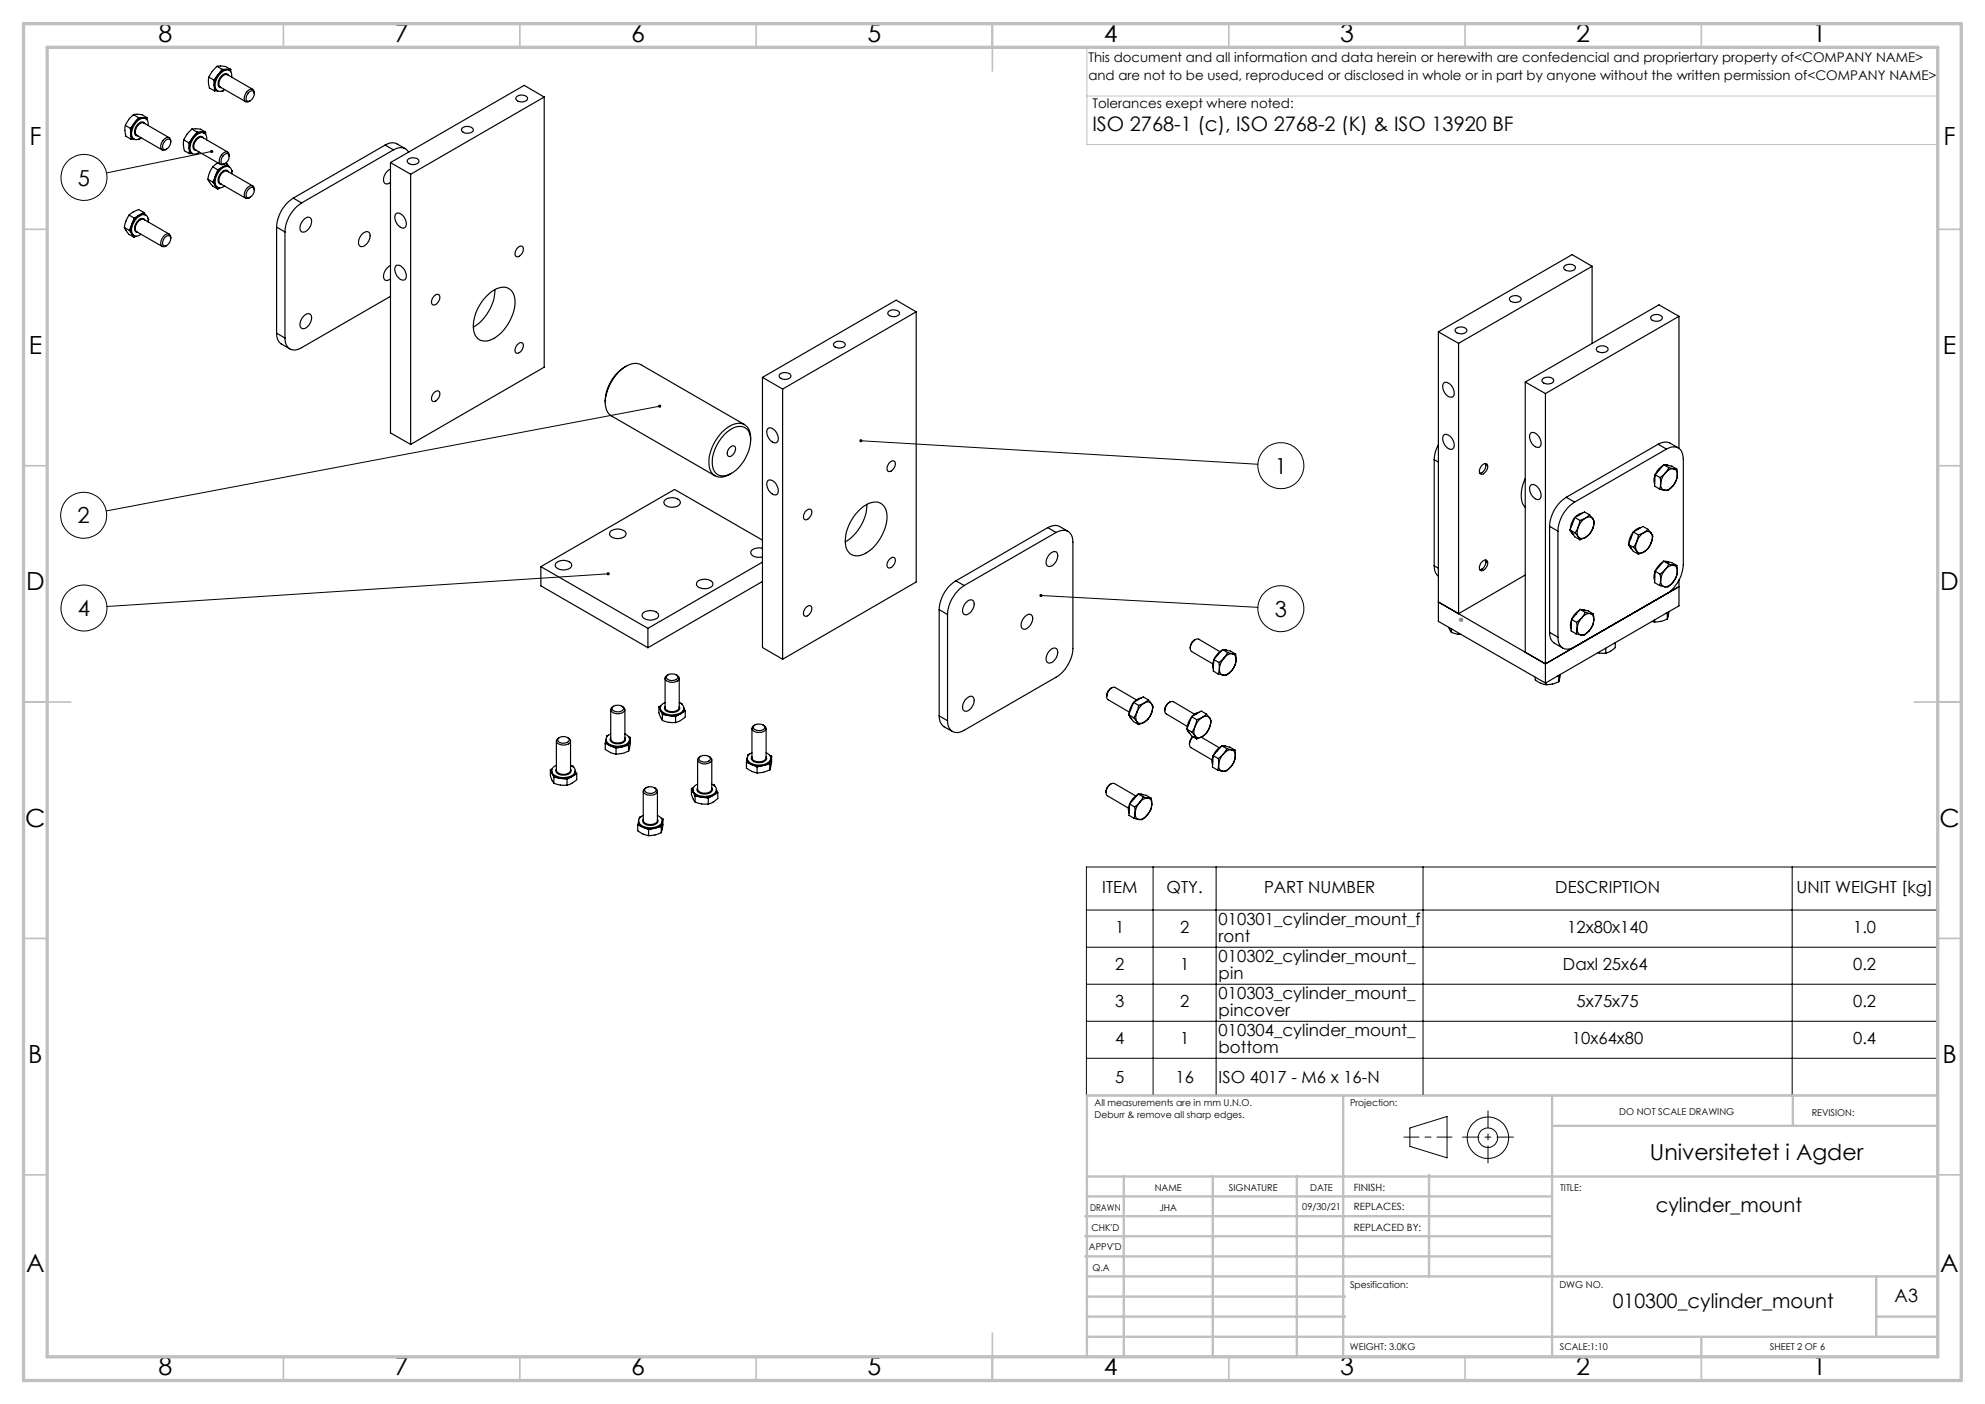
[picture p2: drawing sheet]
<svg xmlns="http://www.w3.org/2000/svg" width="420mm" height="297mm" viewBox="0 0 420 297" stroke-linecap="round" stroke-linejoin="round" font-family="sans-serif">
<g fill="none" stroke="#000" stroke-width=".21">
<path d="M44.8 32l-22.3 4.6M139.6 85.9l-117.1 22.2M182.1 93.2l84.1 5M128.7 121.4l-106.1 6.9M220.2 126l46 2.5M229.9 183.4h180v48.3h-180zM229.9 192.5h180M244 183.4v48.3M257.3 183.4v48.3M301.1 183.4v48.3M379.2 183.4v48.3M229.9 200.4h180"/>
<path d="M229.9 208.2h180M229.9 216h180M229.9 223.9h180M298.3 238.6l7.9-2.4v8.7l-7.9-2.4z"/>
<circle cx="17.8" cy="37.5" r="4.9"/>
<circle cx="271" cy="98.5" r="4.9"/>
<circle cx="17.7" cy="109" r="4.9"/>
<circle cx="17.8" cy="128.6" r="4.9"/>
<circle cx="271" cy="128.8" r="4.9"/>
<circle cx="314.8" cy="240.7" r="2.07"/>
<circle cx="314.8" cy="240.7" r="4.4"/>
</g>
<path d="M308.6 131.1h1M308.8 130.8l.7 .7M309.1 130.6v1M309.5 130.8l-.7 .7" fill="none" stroke="#808080" stroke-width=".21"/>
<path d="M297.1 240.5h10.1" fill="none" stroke="#000" stroke-width=".21" stroke-dasharray="15.2 1.3 1.3 1.3" stroke-dashoffset="12.1"/>
<path d="M314.8 235v11" fill="none" stroke="#000" stroke-width=".21" stroke-dasharray="15.2 1.3 1.3 1.3" stroke-dashoffset="11.6"/>
<path d="M309.5 240.5h10.7" fill="none" stroke="#000" stroke-width=".21" stroke-dasharray="15.2 1.3 1.3 1.3" stroke-dashoffset="11.8"/>
<path d="M230 10v20.6h180M230.5 10h179.5v33M230 20.3h180" fill="none" stroke="#c0c0c0" stroke-width=".21"/>
<g fill="none" stroke="#c0c0c0" stroke-width=".35">
<path d="M60 5v5M110 5v5M160 5v5M210 5v10M260 5v5M310 5v5M360 5v5M5 48.5h5M410 48.5h5M5 98.5h5M410 98.5h5M5 148.5h10"/>
<path d="M405 148.5h10M5 198.5h5M410 198.5h5M5 248.5h5M410 248.5h5M60 287v5M110 287v5M160 287v5M210 282v10M260 287v5M310 287v5M360 287v5"/>
</g>
<g fill="none" stroke="#c0c0c0" stroke-width=".5">
<path d="M284.2 231.8v55.2M328.4 231.8v55.2M328.8 238.2h81.2M379.3 231.8v6.4M410 231.8h-180v55.2M229.6 257.3h98.8M230 248.9h179.6M230 253.1h98.4M237.8 248.8v38.2M256.6 248.9v38.2M274.4 248.8v38.2M302.4 248.5v21.5"/>
<path d="M229.6 265.8h98.8M229.6 261.5h98.8M230 278.5h54.6M230 274.3h54.6M230 270h180M397 278.5h13M397 270v12.8M230 282.8h180M360 282.8v4.2"/>
</g>
<path d="M5 5h410v287h-410zM10 10h400v277h-400z" fill="none" stroke="#c0c0c0" stroke-width=".7"/>
<path d="M139.3 85.7a.35 .35 0 0 0 .2 .5 .35 .35 0 0 0 .4-.3h-.3h.3l-.3-.3zM181.9 93l-.1 .2h.3h-.3a.33 .33 0 0 0 .4 .4 .33 .33 0 0 0 .3-.5 .33 .33 0 0 0-.6-.1zM220 125.8l-.1 .1 .3 .1-.3-.1a.34 .34 0 0 0 .5 .4 .34 .34 0 0 0 .1-.6 .34 .34 0 0 0-.5 .1zM128.4 121.1a.34 .34 0 0 0 .2 .6 .34 .34 0 0 0 .4-.3h-.3l.3-.1a.33 .33 0 0 0-.2-.3 .33 .33 0 0 0-.4 .1zM44.5 31.8a.35 .35 0 0 0 .2 .6 .35 .35 0 0 0 .4-.4h-.3h.3a.34 .34 0 0 0-.2-.3 .34 .34 0 0 0-.4 .1z" fill="#000"/>
<g fill="none" stroke="#000" stroke-width=".25">
<path d="M44.2 16.3l-.1 1.1 .2 1.2 1.1 .6M44.2 16.3l1.1 .6M45.3 16.9v1.2M45.3 18.1l.3 .8 .4 .3h-.6M45.3 18.1l.1 1.1M45.9 14a6.2 6.2 0 0 0-1.7 2.3M45.9 14h.8a3.5 3.5 0 0 1 2.1 .7M45.9 14l1.1 .7M46.1 15.8a3.4 3.4 0 0 0-.8 2.3M46.1 15.8l-.8 1.1M47 14.7l-.9 1.1M47 14.7h1.8"/>
<path d="M47.3 19l-.1 .3h-.2M48.3 15.9a.74 .74 0 0 0-1.2 0 2 2 0 0 0-.7 2.5l.4 .2M48.5 14.9a1.77 1.77 0 0 0-2.4 .9M48.8 14.7v.5M49 16.3a1.14 1.14 0 0 0-.4-1.4 1.14 1.14 0 0 0-1.4 .2 3.3 3.3 0 0 0-1.4 3.9 1.23 1.23 0 0 0 1.7-.1M52.7 19.5a.66 .66 0 0 1 .9-.2 .66 .66 0 0 1 .1 1l-.5 .8a.65 .65 0 0 1-.9 .3 .65 .65 0 0 1-.2-1zM53.5 18.9l-5.4-3.1a1.75 1.75 0 0 0-1.5 2.6l5.4 3.1M53.8 19.8a.75 .75 0 0 0-.4-.9 .75 .75 0 0 0-1 .3 1.57 1.57 0 0 0-.4 2.4h.5l.4-.3M26.5 26.5l-.1 1.1 .2 1.2 1.1 .7M26.5 26.5l1.1 .7M27.6 27.2l.1 1.1M27.7 28.3l.2 .8 .5 .3"/>
<path d="M27.7 28.3v1.2M27.7 29.5h.7M28.2 24.3a5.7 5.7 0 0 0-1.7 2.2M28.2 24.3l.8-.1a3.3 3.3 0 0 1 2.1 .7M28.2 24.3l1.1 .6M28.5 26a3.6 3.6 0 0 0-.8 2.3M28.5 26l-.9 1.2M29.3 24.9l-.8 1.1M29.3 24.9h.9M29.7 29.2l-.2 .3h-.2M30.2 24.9a2.51 2.51 0 0 0-1.7 1.1M30.2 24.9l.6 .2"/>
<path d="M30.2 24.9h.9M30.7 26.1l-.1-.1a.93 .93 0 0 0-1.5 .3l-.5 .8-.1 .7a.7 .7 0 0 0 .7 .9M31.1 24.9l.1 .5M31.4 26.6a1.17 1.17 0 0 0-.5-1.4 1.17 1.17 0 0 0-1.4 .1 3.7 3.7 0 0 0-1.6 3.6 1.08 1.08 0 0 0 .9 .7 1.08 1.08 0 0 0 1-.5M35 29.7a.65 .65 0 0 1 .9-.2 .65 .65 0 0 1 .2 1l-.6 .9a.64 .64 0 0 1-.9 .1 .64 .64 0 0 1-.1-.9zM35.8 29.1l-5.4-3.1a1.71 1.71 0 0 0-1.5 2.6l5.4 3.1M36.1 30a.76 .76 0 0 0-.4-.9 .76 .76 0 0 0-1 .4 1.56 1.56 0 0 0-.3 2.2h.5l.3-.2M38.9 29.6l-.1 1.1 .2 1.2 1.1 .6M38.9 29.6l1.1 .6M40 30.2v1.2M40 31.4l.2 .6 .5 .5M40 31.4l.1 1.1"/>
<path d="M40.1 32.5h.6M40.6 27.3a5.3 5.3 0 0 0-1.7 2.3M40.6 27.3l.7-.1a3.4 3.4 0 0 1 2.2 .7M40.6 27.3l1.1 .6M40.8 29.1a3.8 3.8 0 0 0-.8 2.3M40.8 29.1l-.8 1.1M41.7 27.9l-.9 1.2M41.7 27.9h1.8M42.1 32.3l-.2 .2h-.2M43 29.2v-.1a.92 .92 0 0 0-1.5 .3 1.57 1.57 0 0 0-.3 2.4h.3M43.2 28.1a1.79 1.79 0 0 0-2.4 1M43.5 27.9v.6"/>
<path d="M43.7 29.6a1.14 1.14 0 0 0-.4-1.4 1.14 1.14 0 0 0-1.5 .2 3.3 3.3 0 0 0-1.3 3.8 1.23 1.23 0 0 0 1.7 0M44 37.9l.3 .6a4 4 0 0 0 1.8 1.5M44 37.9l1 .7M45 35.3l-.7 1.2-.3 1.4M45 35.3l1.1 .6M45 38.6l.6 .7M45.6 39.3l.4 .3M45.6 37.2a2.14 2.14 0 0 0 0 2.1M45.6 37.2l-.6 1.4M45.6 39.3l.5 .7M46.1 35.9l-.5 1.3M46.2 34.5l-.6 .2-.6 .6"/>
<path d="M46.5 39.8l-.4 .2M47.1 35.3a3.7 3.7 0 0 0-1.5 1.9M47.1 35.3l-1 .6M47.4 32.8a.6 .6 0 0 1 .7-.3 .6 .6 0 0 1 .4 .7 1.4 1.4 0 0 1-1.5 1.4 1.37 1.37 0 0 1 .4-1.8zM47.7 34.5l.4 .2M48.1 34.7l-1 .6M48.1 34.7l.4 .6M48.2 32.2l-5.4-3.1a1.75 1.75 0 0 0-1.5 2.6l5.4 3.1M48.3 36.4a.75 .75 0 0 0-1.3 0 1.91 1.91 0 0 0-.6 2.4l.4 .1M48.5 33.1a.76 .76 0 0 0-.4-1 .76 .76 0 0 0-1 .4 1.56 1.56 0 0 0-.4 2.3h.5l.4-.2M48.5 35.3l-.7-.2-.7 .2M49 36l.1 .2-.1 .2"/>
<path d="M49 36.8a1.2 1.2 0 0 0-.5-1.5 1.2 1.2 0 0 0-1.6 .4 3.1 3.1 0 0 0-1 3.8 1.43 1.43 0 0 0 1.6-.1M53.5 39.3l-5.4-3.1a1.73 1.73 0 0 0-1.5 2.6l5.4 3.1M81.5 30.7a2.37 2.37 0 0 1 2.5-.3l1.8 1.1M81.5 30.7l1.8 1M81.5 30.7l-19.4 11.2M82.6 35.8a2.45 2.45 0 0 0-1.3 2.8 .9 .9 0 0 0 1.3 0M82.6 34.4l4.3 2.5M82.6 34.4v57.2l4.3 2.4M83.3 31.7a2.13 2.13 0 0 1 3.2 .5M83.3 31.7l-19.5 11.2M86.4 33.7a1.74 1.74 0 0 1 2.2 .2 .89 .89 0 0 1-1.1 .9l-1-.2a.53 .53 0 0 1-.3-.4 .53 .53 0 0 1 .2-.5zM86.9 36.9v57.1"/>
<path d="M97.7 27.2a1.53 1.53 0 0 1 2.5 .3 1.54 1.54 0 0 1-2.5 .1zM109.2 20.6a1.67 1.67 0 0 1 2.4 .1 1.3 1.3 0 0 1-2.1 .6 .51 .51 0 0 1-.3-.7zM115.1 20.5l-28.2 16.4M115.1 20.5v57.2l-28.2 16.3M115.1 20.5l-4.2-2.4-28.3 16.3M26.3 48.1l.3 .6a3.4 3.4 0 0 0 1.8 1.5M26.3 48.1l1.1 .7M27.3 45.5l-.6 1.1-.4 1.5M27.3 45.5l1.1 .6M27.4 48.8l.5 .7M27.9 49.5l.5 .3M27.9 47.4a2.21 2.21 0 0 0 0 2.1"/>
<path d="M27.9 47.4l-.5 1.4M27.9 49.5l.5 .7M28.4 46.1l-.5 1.3M28.8 49.9l-.4 .3M30.4 44.9l.4 .6a2.03 2.03 0 0 0-2.6 1.3l-.3 .6M30.4 44.9l-1-.6-1.2 .5-.9 .7M30.4 44.9l-2 1.2M30.7 46.6a.79 .79 0 0 0-1.4 0 1.91 1.91 0 0 0-.6 2.4l.5 .2M31.3 46.2l.2 .2-.1 .2M31.4 47a1.19 1.19 0 0 0-.6-1.5 1.19 1.19 0 0 0-1.6 .4 3.1 3.1 0 0 0-1 3.8 1.3 1.3 0 0 0 1.6-.1M35 50.1a.66 .66 0 0 1 .9-.2 .66 .66 0 0 1 .2 1l-.6 .8a.64 .64 0 0 1-.9 .2 .64 .64 0 0 1-.1-.9zM35.8 49.5l-5.4-3.1a1.81 1.81 0 0 0-1.6 2.5l5.5 3.2"/>
<path d="M36.1 50.4a.74 .74 0 0 0-.3-.9 .74 .74 0 0 0-1 .3 1.68 1.68 0 0 0-.5 2.3l.5 .1 .4-.3M52.5 40.2l.2-.3a.64 .64 0 0 1 .9-.1 .64 .64 0 0 1 .1 .9 1.07 1.07 0 0 1-1.6 .9v-.5zM53.8 40.2a.74 .74 0 0 0-.4-.9 .74 .74 0 0 0-.9 .3 1.67 1.67 0 0 0-.5 2.3l.5 .1 .4-.3M58.5 48l1.8 1.1M58.5 48v22.5M60.3 49.1v22.4M62.1 41.9a7.7 7.7 0 0 0-3.6 6.1M62.1 41.9l1.7 1M63.8 42.9a7.7 7.7 0 0 0-3.5 6.2M64.3 46.5a.88 .88 0 0 1 1.1-.5 .88 .88 0 0 1 .5 1.2 2.2 2.2 0 0 1-1.9 1.9 1.48 1.48 0 0 1 0-2.3zM76.6 49.5l.3-.3a.84 .84 0 0 1 1.2-.1 .84 .84 0 0 1 .2 1.1 2.2 2.2 0 0 1-1.9 2 1.53 1.53 0 0 1 0-2.4zM82.6 56.2a2.43 2.43 0 0 0-1.3 2.8 .84 .84 0 0 0 1.3 0"/>
<path d="M83.7 56.3a1.14 1.14 0 0 1 1.6 .5 1.77 1.77 0 0 1 .3 2.4 2.07 2.07 0 0 1-2.1-2.1zM83.7 45.3a1.08 1.08 0 0 1 1.6 .4 1.77 1.77 0 0 1 .3 2.5 2 2 0 0 1-2.1-2.1zM109.6 52.3a.67 .67 0 0 1 1-.1 .67 .67 0 0 1 .1 1l-.6 .8a.66 .66 0 0 1-1 .2 .66 .66 0 0 1-.1-1zM330.9 56.4a1.66 1.66 0 0 1 2.4 .1 1.22 1.22 0 0 1-1.8 .8 .65 .65 0 0 1-.6-.9zM336.9 56.3l-28.3 16.3M336.9 56.3v16.3M336.9 56.3l-4.3-2.4-28.3 16.3M58.5 70.5a2.48 2.48 0 0 0 1 2.3l1.8 1M58.5 70.5l1.8 1M64.3 66.8a.89 .89 0 0 1 1.2-.4 .89 .89 0 0 1 .4 1.2 2.2 2.2 0 0 1-1.9 1.9 1.53 1.53 0 0 1 0-2.3zM82.6 62.7l-18.8 10.9a2.14 2.14 0 0 1-2.5 .2 2.14 2.14 0 0 1-1-2.3M91.9 62.5a.67 .67 0 0 1 1-.1 .67 .67 0 0 1 .1 1l-.6 .8a.67 .67 0 0 1-.9 .2 .67 .67 0 0 1-.1-1z"/>
<path d="M102.9 62.6a4.3 4.3 0 0 1 4.7-1.6 3.5 3.5 0 0 1 1.3 3.9 9.7 9.7 0 0 1-4.9 6.9 2.54 2.54 0 0 1-2.7 0 2.54 2.54 0 0 1-1.1-2.5 9.5 9.5 0 0 1 2.7-6.7zM104.7 61.2a9.9 9.9 0 0 1-4.5 8M109.4 73l.2-.2a.66 .66 0 0 1 1-.2 .66 .66 0 0 1 .1 1l-.6 .8a.66 .66 0 0 1-.9 .2 .66 .66 0 0 1-.2-.9zM132.5 77.5a8.9 8.9 0 0 0-4.4 7.6M161.3 79.8l4.3 2.5M161.3 79.8v57.2l4.3 2.4M164.9 79.3a1.67 1.67 0 0 1 2.4 .1 .89 .89 0 0 1-1.1 .9l-.7-.1a.69 .69 0 0 1-.6-.9zM176.4 72.6a1.53 1.53 0 0 1 2.5 .4 1.54 1.54 0 0 1-2.5 .1zM187.9 66a1.66 1.66 0 0 1 2.4 .1 1.22 1.22 0 0 1-1.8 .8 .65 .65 0 0 1-.6-.9zM193.9 66l-28.3 16.3M193.9 66v57.1l-28.3 16.3M193.9 66l-4.3-2.5-28.3 16.3"/>
<path d="M304.3 70.2v61.2l22.7 13.1M304.3 70.2l4.3 2.4M307.9 69.6a1.48 1.48 0 0 1 2.5 .4 1.54 1.54 0 0 1-2.5 .1zM308.6 72.6v57.2l14.1-8.2M319.4 63a1.48 1.48 0 0 1 2.5 .3 1.54 1.54 0 0 1-2.5 .1zM337.8 73.6a1.67 1.67 0 0 1 2.4 .1 1.19 1.19 0 0 1-1.8 .8 .65 .65 0 0 1-.6-.9zM349.3 67a1.67 1.67 0 0 1 2.4 .1 1.22 1.22 0 0 1-1.8 .8 .65 .65 0 0 1-.6-.9zM355.2 66.9v28M355.2 66.9l-28.2 16.4M355.2 66.9l-4.2-2.4-28.3 16.3M91.7 83.2l.2-.2a.67 .67 0 0 1 1-.2 .67 .67 0 0 1 .1 1l-.4 .6a.69 .69 0 0 1-.6 .5 .69 .69 0 0 1-.7-.4l.1-.6zM153.4 91.8a4 4 0 0 1 4-1.5 3.2 3.2 0 0 1 1.4 3.7 8.7 8.7 0 0 1-4.8 6.5 2.31 2.31 0 0 1-3.3-2.4 8.9 8.9 0 0 1 2.7-6.3z"/>
<path d="M154.2 94.9l.2-.2a.64 .64 0 0 1 .9-.3 .64 .64 0 0 1 .3 .9l-.5 .9a.67 .67 0 0 1-1 .3 .67 .67 0 0 1-.2-.9zM157.5 89.8l-21.9-12.7a3.5 3.5 0 0 0-3.7 .8 9.5 9.5 0 0 0-3.7 8.2 2.68 2.68 0 0 0 1.2 1.9l21.9 12.6M158.8 93.1a2.88 2.88 0 0 0-2.3-3.6 6.7 6.7 0 0 0-5.2 3.8 7 7 0 0 0-.9 6.5 2.85 2.85 0 0 0 4.4 .3M162.5 90.7a1.08 1.08 0 0 1 1.5 .5 1.77 1.77 0 0 1 .3 2.4 2 2 0 0 1-2.1-2.1zM165.6 82.3v57.1M188.1 98l.2-.2a.67 .67 0 0 1 1-.2 .67 .67 0 0 1 .1 1l-.4 .6a.7 .7 0 0 1-.6 .5 .7 .7 0 0 1-.7-.4v-.6zM303.5 97.3v22.4M303.5 97.3l.8 .5M304.3 94l-.5 1.4-.3 1.9M305.5 92.1a1.28 1.28 0 0 1 1.8 .8l.4 1.1a.83 .83 0 0 1-.5 1 .83 .83 0 0 1-1-.3 2.19 2.19 0 0 1-.7-2.6zM305.5 81.1a1.08 1.08 0 0 1 1.6 .4 1.77 1.77 0 0 1 .2 2.5 2.13 2.13 0 0 1-2-2.7zM313.5 100h.1"/>
<path d="M313.7 98.4a.67 .67 0 0 1 .9-.2 .67 .67 0 0 1 .1 1l-.3 .6a.69 .69 0 0 1-.7 .5 .69 .69 0 0 1-.7-.5l.1-.6zM314.3 98a1.58 1.58 0 0 1-1.2 2.1M314.4 98.5h.1M322.7 80.8l4.3 2.5M322.7 80.8v57.2M323.9 91.6a1.52 1.52 0 0 1 2 1.2l.2 .8a.84 .84 0 0 1-.5 1 .84 .84 0 0 1-1-.3 2.25 2.25 0 0 1-.7-2.7zM326.5 80.1a1.64 1.64 0 0 1 2.2 .3 1.17 1.17 0 0 1-1.8 .7l-.3-.1a.53 .53 0 0 1-.3-.4 .53 .53 0 0 1 .2-.5zM327 83.3v61.2M350.8 94l.5-.3a2.49 2.49 0 0 1 2 0l1.8 1.1M350.8 94l1.8 1M350.8 94l-19.4 11.2M351.8 98.5l-.8 .7-.8 1.2"/>
<path d="M352 98.3l-1.8 2.1M352 98.3l1.1 .6M352 98.3l1.7 .3 1.1 .6M352.3 98.4l.7 .1M352.6 95a2.07 2.07 0 0 1 2.2-.4 2.07 2.07 0 0 1 1.3 1.9l.1 23a7.9 7.9 0 0 1-3.6 6.1l-19.4 11.2a2.14 2.14 0 0 1-2.5 .3 2.14 2.14 0 0 1-1.1-2.3M352.6 95l-19.4 11.2M353.1 98.9l-.7 1.2M353.1 98.9l1 .3M354.1 99.2a2.07 2.07 0 0 0-1.7 .9M354.1 99.2a1.13 1.13 0 0 1 .8 1.3M354.1 99.2h.7M354.8 99.2l.1 1.3"/>
<path d="M114.4 119.9v4l22.7 13.1M114.4 119.9l22.7 13M117.6 119.1a2.34 2.34 0 0 1 3.3 .2 .93 .93 0 0 1-1 1.2 1.93 1.93 0 0 1-2.4-.9zM129.3 112.3a2.42 2.42 0 0 1 3.1 .3 .93 .93 0 0 1-1 1.2 1.93 1.93 0 0 1-2.4-.8zM140.8 105.7a2.26 2.26 0 0 1 3.2 .5 1.69 1.69 0 0 1-2.3 1l-.7-.2a.75 .75 0 0 1-.5-.6 .75 .75 0 0 1 .3-.7zM161.3 116a2.2 2.2 0 0 0-2.4 .7 1.53 1.53 0 0 0 2 1.2l.4-.1M161.3 114.3l-18.6-10.8-28.3 16.4M161.3 118.9l-24.2 14M162.5 101.7a1.48 1.48 0 0 1 2 1.2l.2 .7a.83 .83 0 0 1-.5 1.1 .83 .83 0 0 1-1-.4 2.19 2.19 0 0 1-.7-2.6zM170.4 108.2l.2-.2a.67 .67 0 0 1 1-.2 .67 .67 0 0 1 .1 1l-.4 .6a.69 .69 0 0 1-.6 .6 .69 .69 0 0 1-.7-.5l.1-.6zM181.6 108.1a4.3 4.3 0 0 1 4.7-1.7 3.5 3.5 0 0 1 1.3 3.9 9.4 9.4 0 0 1-5.5 7.2 2.5 2.5 0 0 1-3.2-2.7 9.5 9.5 0 0 1 2.7-6.7zM183.4 106.7a9.8 9.8 0 0 1-4.6 7.9"/>
<path d="M188.1 118.5l.2-.3a.66 .66 0 0 1 1-.2 .66 .66 0 0 1 .1 1l-.6 .9a.67 .67 0 0 1-1 .1 .67 .67 0 0 1-.1-.9zM221.7 111.6l.5-.2a2.41 2.41 0 0 1 2 0l1.8 1M221.7 111.6l1.7 1M221.7 111.6l-19.5 11.3M222.1 117.2l.3-.3a.82 .82 0 0 1 1.1-.1 .82 .82 0 0 1 .3 1.1 2.12 2.12 0 0 1-1.9 1.9 1.48 1.48 0 0 1 0-2.3zM223.4 112.6a2.18 2.18 0 0 1 2.5-.2 2.18 2.18 0 0 1 1.1 2.3v22.5a7.8 7.8 0 0 1-3.6 6.1l-19.4 11.2a2.15 2.15 0 0 1-2.5 .2 2.15 2.15 0 0 1-1-2.2M223.4 112.6l-19.4 11.3M303.5 119.7a2.62 2.62 0 0 0 .8 2.2M303.5 119.7l.8 .5M313.4 119l.3-.2a.66 .66 0 0 1 .9-.2 .66 .66 0 0 1 .1 1l-.6 .8a.66 .66 0 0 1-.9 .2 .66 .66 0 0 1-.1-.9zM314.3 118.5a1.67 1.67 0 0 1-.8 1.9M314.4 118.9h.1"/>
<path d="M322.7 101.2a7 7 0 0 0-.4 5.5l.4 .6M323.9 102.7a1.08 1.08 0 0 1 1.5 .4 1.77 1.77 0 0 1 .3 2.5 2 2 0 0 1-2.1-2.1zM327.9 111.3l1.7 1.1M327.9 111.3v22.5M329.6 112.4v22.4M331.4 105.2a7.8 7.8 0 0 0-3.5 6.1M331.4 105.2l1.8 1M332.2 112.1l1.1 .6M332.2 112.1l1 1.5 1.1 .6M332.4 112.3l.4 .7M332.8 113h.1M333.2 109.6l-.7 1.2-.2 1.1"/>
<path d="M333.2 106.2a7.7 7.7 0 0 0-3.6 6.2M333.2 109.5l-1 2.6M333.2 109.5l1.1 .6M333.3 112.7l.6 .9M333.9 111.5l-.6 1.2M333.9 111.5a2.21 2.21 0 0 0 0 2.1M333.9 113.6a1.13 1.13 0 0 0 1.6 .1M333.9 113.6l.4 .6M334.3 110.1l-.4 1.4M334.8 108.5l-.6 .2-.9 .7M335.5 109.6a3.7 3.7 0 0 0-1.6 1.9M335.5 109.6a1.09 1.09 0 0 1 1.5 .1"/>
<path d="M335.5 109.6l-1.2 .5M335.5 113.7l-1.2 .5M336.3 108.9l-.8 .7M336.3 108.9l.7 .8M336.3 108.9l-1.1-.6-2 1.2M337 109.7a2.54 2.54 0 0 1 0 2.1M337 111.8a4.5 4.5 0 0 1-1.5 1.9M337 109.7l.4 .7-.4 1.4M337 111.8a3.3 3.3 0 0 1-1.5 1.9M344.6 115.2l1.1 .6M344.6 115.2l1 1.4 1.1 .6M344.7 115.4l.5 .7"/>
<path d="M345.5 112.6l-.7 1.3-.1 1M345.6 112.5l-1 2.7M345.6 112.5l1.1 .7M345.7 115.8l.6 .8M346.3 114.6l-.6 1.2M346.3 114.6a2.14 2.14 0 0 0 0 2M346.3 116.6a1.04 1.04 0 0 0 1.5 .1M346.3 116.6l.4 .6M346.7 113.2l-.4 1.4M347.2 111.6l-.6 .2-.9 .7M347.8 112.7a3.7 3.7 0 0 0-1.5 1.9M347.8 112.7a1.08 1.08 0 0 1 1.6 .1"/>
<path d="M347.8 112.7l-1.1 .5M347.8 116.7l-1.1 .5M348.7 112l-.9 .7M348.7 112l.7 .8M348.7 112l-1.1-.6-2 1.1M349.4 112.8a2.22 2.22 0 0 1 0 2M349.4 114.8a3.7 3.7 0 0 1-1.6 1.9M349.4 112.8l.3 .6-.3 1.4M349.4 114.8a3.1 3.1 0 0 1-1.6 1.9M350.2 100.5l-.2 .9 .1 1M350.2 100.4l1.1 .6M350.2 100.4l-.1 2.4 1.1 .7"/>
<path d="M351.2 103.5l1 .2M351.3 101l.1 1.3M351.4 102.3a1.25 1.25 0 0 0 .8 1.4M351.4 102.3l-.2 1.2M351.8 118.9l-.8 .7-.8 1.2M352 118.7l-1.8 2.1M352 118.7l1.1 .6M352 118.7l1.7 .3 1.1 .6M352.3 118.8l.7 .1M352.4 100.1l-1.1 .9M352.4 100.1a3.7 3.7 0 0 0-1 2.2M353.1 119.3l-.7 1.2"/>
<path d="M353.1 119.3l1 .3M353.9 102.8a2.07 2.07 0 0 1-1.7 .9M353.9 102.8l-1 .9h-.7M354.1 119.6a2.15 2.15 0 0 0-1.7 .9M354.1 119.6a1.12 1.12 0 0 1 .8 1.3M354.1 119.6h.7M354.8 119.6l.1 1.3M354.9 100.5a4 4 0 0 1-1 2.3M354.9 100.5a3.3 3.3 0 0 1-1 2.3M136 129.7a2.38 2.38 0 0 1 3.3 .2 .95 .95 0 0 1-1 1.2 2.03 2.03 0 0 1-2.4-.9zM137.1 132.9v4.1M147.5 123.1a2.39 2.39 0 0 1 3.3 .1 .95 .95 0 0 1-1 1.3 2.03 2.03 0 0 1-2.4-.9z"/>
<path d="M161.3 123l-24.2 14M170.4 128.7l.2-.3a.66 .66 0 0 1 1-.2 .66 .66 0 0 1 .1 1l-.4 .6a.7 .7 0 0 1-.6 .5 .7 .7 0 0 1-.7-.4l.1-.6zM198.7 129l1.8 1M198.7 129v22.4M200.5 130v22.5M202.2 122.9a7.7 7.7 0 0 0-3.5 6.1M202.2 122.9l1.8 1M204 123.9a8.1 8.1 0 0 0-3.5 6.1M204.5 127.4a.89 .89 0 0 1 1.2-.5 .89 .89 0 0 1 .4 1.2 2.13 2.13 0 0 1-1.9 1.9 1.09 1.09 0 0 1-.4-1.6zM216.9 130.5a.89 .89 0 0 1 1.1-.5 .89 .89 0 0 1 .5 1.2 2.21 2.21 0 0 1-1.9 1.9 1.09 1.09 0 0 1-.4-1.6zM222.1 137.6l.3-.3a.84 .84 0 0 1 1.1-.1 .84 .84 0 0 1 .3 1.1 2.12 2.12 0 0 1-1.9 2 1.53 1.53 0 0 1 0-2.4zM252.9 135.3a1.96 1.96 0 0 0-1.1 1.9"/>
<path d="M256.8 139.6l-.2 1.3 .1 .6M256.8 139.5l1.1 .7M256.8 139.5l-.1 2.5 1.1 .6M258.1 137.9l-4.5-2.7a1.8 1.8 0 0 0-1.6 2.4l4.6 2.8M258.5 137.7l-.9 .6-.7 1.2M258.7 137.4l-1.9 2.1M258.7 137.4l1.1 .6M258.7 137.4l1.7 .3 1 .7M258.9 137.5l.8 .1M259 139.2l-1.1 1M259 139.2a4 4 0 0 0-1 2.3M259.8 138l-.8 1.2"/>
<path d="M259.8 138l.9 .3M260.7 138.3a2.18 2.18 0 0 0-1.7 .9M260.7 138.3a1.25 1.25 0 0 1 .8 1.4M260.7 138.3l.7 .1M261.4 138.4l.1 1.3M261.5 139.7a4.4 4.4 0 0 1-.9 2.2M261.5 139.7a3.6 3.6 0 0 1-.9 2.2M306.5 132.7l.6 1.1M307.1 133.8l2.1 .4M307.1 133v.8M313.5 120.4h.1M313.5 120.4l-.4 .1"/>
<path d="M327.9 133.8a2.48 2.48 0 0 0 1 2.3l1.8 1M327.9 133.8l1.7 1M332.5 131.1l-.2 .9 .1 1M332.5 131l1.1 .7M332.5 131l-.1 2.5 1.1 .6M333.5 134.1l1 .2M333.6 131.7l.1 1.3M333.7 133a1.25 1.25 0 0 0 .8 1.3M333.7 133l-.2 1.1M334.2 129.1l-.9 .7-.7 1.2M334.3 128.9l-1.8 2.1M334.3 128.9l1.1 .6"/>
<path d="M334.3 128.9l1.8 .3 1 .7M334.6 129l.8 .1M334.7 130.7l-1.1 1M334.7 130.7a3.7 3.7 0 0 0-1 2.3M335.4 129.5l-.7 1.2M335.4 129.5l1 .3M336.3 133.4a2.18 2.18 0 0 1-1.8 .9M336.3 133.4l-1.1 1-.7-.1M336.4 129.8a2.07 2.07 0 0 0-1.7 .9M336.4 129.8a1.13 1.13 0 0 1 .8 1.4M336.4 129.8l.7 .1M337.1 129.9l.1 1.3"/>
<path d="M337.2 131.2a4 4 0 0 1-.9 2.2M337.2 131.2a3.3 3.3 0 0 1-.9 2.2M338.1 138.1l1.7 .1M339.8 137.1v1.1M341.8 136v1a4.3 4.3 0 0 1-2 1.2M349.6 131.5l.5 .1M350.1 131.2v.4M350.2 120.9l-.2 .9 .1 1M350.2 120.8l1.1 .7M350.2 120.8l-.1 2.5 1.1 .6M351.2 123.9l1 .2M351.3 121.5l.1 1.3"/>
<path d="M351.4 122.8a1.18 1.18 0 0 0 .8 1.3M351.4 122.8l-.2 1.1M352.4 120.5l-1.1 1M352.4 120.5a4 4 0 0 0-1 2.3M352.8 130.9a5.6 5.6 0 0 1-2.7 .7M352.8 129.7h-.3M352.8 129.7v1.2M352.8 129.6v.1M353.1 129.4l-.3 1.5M353.9 123.2a2.15 2.15 0 0 1-1.7 .9M353.9 123.2l-1 1-.7-.1M354.9 120.9a4.2 4.2 0 0 1-1 2.3"/>
<path d="M354.9 120.9a3.3 3.3 0 0 1-1 2.3M355.2 124.1l-28.2 16.3-22.7-13.1M355.2 122.7v5.5l-28.2 16.3M117.7 156.7v6.3a1.73 1.73 0 0 0 3-.1v-6.2M118.1 156.2a1.6 1.6 0 0 1 2.3 .3 1.4 1.4 0 0 1-2.1 .4 .49 .49 0 0 1-.2-.7zM118.4 156a.73 .73 0 0 0-.7 .8 .73 .73 0 0 0 .8 .7 1.68 1.68 0 0 0 2.2-.8l-.2-.4-.4-.3M128.1 157.3v1.2l1.1 .7 1.2 .3M128.1 157.3l1.1 .5M128.2 156.4a1.4 1.4 0 0 0 1 1.4M128.2 156.5l-.1 .8M128.7 155.5l-.3 .1-.1 .4M129.2 157.8a4.4 4.4 0 0 0 2.5 .2"/>
<path d="M129.2 157.8l1.2 .5M129.2 155.3a1.18 1.18 0 0 0-1 1.1 1.18 1.18 0 0 0 1.1 1.2 3.1 3.1 0 0 0 3.9-.9 1.3 1.3 0 0 0-1-1.4M129.2 150.1v6.3a1.84 1.84 0 0 0 3 0v-6.3M129.2 156.1a.73 .73 0 0 0 .6 1.1 2.05 2.05 0 0 0 2.5-.6l-.1-.5M129.5 149.6a1.49 1.49 0 0 1 2.4 .3 1.49 1.49 0 0 1-2.4 .2zM129.9 149.4a.71 .71 0 0 0-.7 .7 .71 .71 0 0 0 .6 .7 1.82 1.82 0 0 0 2.4-.6l-.1-.4-.5-.4M130.4 158.3v1.2M131.7 158l-1.3 .3M133 155.8l.4 .2M133 158.9a5.6 5.6 0 0 1-2.6 .6M133 157.7l-1.3 .3M133 157.7v1.2"/>
<path d="M133.2 156.4v.4M133.2 156.8a1.85 1.85 0 0 1-1.5 1.2M133.2 156.8l-.2 .9M133.4 156v1.2l-.4 1.7M133.4 156l-.2 .8M139.4 149.5a4.1 4.1 0 0 0 .6 2.6l.2 .3M139.4 149.5l.4 .9M139.7 149.8l.1 .6M139.8 150.4a2.09 2.09 0 0 0 1.8 1M139.8 150.4l.4 .8M139.8 149.3l-.4 .2M140.2 152.4l1.4 .4 1.3 .1"/>
<path d="M140.2 151.2v1.2M140.2 151.2l1.4 .2M140.7 148.6a1.14 1.14 0 0 0-1 1.1 1.14 1.14 0 0 0 .8 1.1 3.3 3.3 0 0 0 4.1-.6 1.2 1.2 0 0 0-.9-1.6M140.7 143.5v6.2a1.73 1.73 0 0 0 3 0v-6.2M140.7 149.4a.72 .72 0 0 0 .6 1.2 2.12 2.12 0 0 0 2.5-.7l-.1-.5M141.1 142.9a1.61 1.61 0 0 1 2.3 .3 1.43 1.43 0 0 1-2.4 .1zM141.4 142.8a.73 .73 0 0 0-.7 .7 .73 .73 0 0 0 .8 .7 1.72 1.72 0 0 0 2.2-.7l-.2-.5-.4-.2M141.6 151.4l1.3 .2M142.9 151.6v1.3M144 151a4.1 4.1 0 0 1-2.4 .4M144 151l-1.1 .6M144 148.8h.3l.1 .2"/>
<path d="M145 150.4l-.3-.6-.1 .6-.6 .6M145 150.4v1.3l-1 .7-1.1 .5M145 150.4l-1 .6M148.2 160a.74 .74 0 0 0-.6 .8 .74 .74 0 0 0 .7 .7 1.68 1.68 0 0 0 2.3-.8l-.2-.4-.4-.3M158.6 159.5l-.3 .1-.1 .3M159.1 159.2a1.17 1.17 0 0 0-1 1.2 1.17 1.17 0 0 0 1 1.2 3.4 3.4 0 0 0 3.8-.7 1.12 1.12 0 0 0-.8-1.7M159.1 154.1v6.2a1.76 1.76 0 0 0 2.9 .3l.1-.3v-6.2M159.4 153.6a1.65 1.65 0 0 1 2.4 .1 1.14 1.14 0 0 1-1.7 .8 .65 .65 0 0 1-.7-.9zM159.7 153.3a.72 .72 0 0 0-.6 .7 .72 .72 0 0 0 .6 .8 1.81 1.81 0 0 0 2.4-.6l-.1-.4-.5-.5M162.8 159.8l.5 .1M163.3 159.9v1.3l-.4 1.7M163.3 159.9l-.2 .9"/>
<path d="M198.7 151.4a2.6 2.6 0 0 0 1 2.3l1.8 1M198.7 151.4l1.8 1.1M204.2 148.1l.6-.5a.82 .82 0 0 1 1.1-.2 .82 .82 0 0 1 .2 1.1 2.12 2.12 0 0 1-1.9 2 1.11 1.11 0 0 1-.4-1.7zM235 145.6l-.6 .7-.2 1.1M235.2 145.5l-.1 .1M238.8 151.2l1.1 .6M238.8 151.2l1 1.4 1.1 .7M239 151.4l.4 .7M239.4 152.1h.1M239.8 148.7l-.5 .8-.4 1.5M239.9 148.6l-1.1 2.6M239.9 148.6l1 .6"/>
<path d="M239.9 151.8l.7 .8M240.5 148.1l-4.5-2.7a1.68 1.68 0 0 0-1.8 2v.2l.3 .4 4.4 2.6M240.6 150.6l-.7 1.2M240.6 150.6a2.13 2.13 0 0 0 0 2M240.6 152.6a1.04 1.04 0 0 0 1.5 .2M240.6 152.6l.3 .7M240.9 149.2l-.3 1.4M241.5 147.7l-.6 .1-1 .8M242.1 152.8l-1.2 .5M242.1 148.7a4 4 0 0 0-1.5 1.9M242.1 148.7a1.04 1.04 0 0 1 1.5 .2M242.1 148.7l-1.2 .5"/>
<path d="M243 148.1l-.9 .6M243 148.1l.6 .8M243 148.1l-1.1-.7-2 1.2M243.6 148.9a2.14 2.14 0 0 1 0 2M243.6 150.9a4 4 0 0 1-1.5 1.9M243.6 148.9l.4 .6-.4 1.4M243.6 150.9a3.3 3.3 0 0 1-1.5 1.9M247.5 148.5a1.91 1.91 0 0 0-1 1.9M251.1 154.2l1.1 .7M251.1 154.2l1 1.5 1.1 .6M251.2 154.4l.5 .7M251.7 157.5l.2-1 .5-.6a1.71 1.71 0 0 0-.4 2.2l4.5 2.7"/>
<path d="M252.1 151.7l-.7 1.3-.2 1M252.1 151.6l-1 2.6M252.1 151.6l1.1 .7M252.2 154.9l.6 .8M252.8 151.1l-4.5-2.7a1.78 1.78 0 0 0-1.7 2.5l4.6 2.8M252.8 155.7a1.09 1.09 0 0 0 1.6 .1M252.8 155.7l.4 .6M252.9 153.6l-.7 1.3M252.9 153.6a2.38 2.38 0 0 0-.1 2.1M253.2 152.3l-.3 1.3M253.8 150.7l-.6 .1-1 .8M254.1 155.9l3.9 2.3"/>
<path d="M254.4 151.8a3.8 3.8 0 0 0-1.5 1.8M254.4 151.8a1.13 1.13 0 0 1 1.5 .1M254.4 151.8l-1.2 .5M254.4 155.8l-1.2 .5M255.3 151.1l-.9 .7M255.3 151.1l.6 .8M255.3 151.1l-1.1-.7-2.1 1.2M255.9 153.9a3.7 3.7 0 0 1-1.5 1.9M255.9 153.9a3.4 3.4 0 0 1-1.5 1.9M255.9 151.9a2.38 2.38 0 0 1 0 2M255.9 151.9a1.5 1.5 0 0 1 0 1.9v.1M256.7 159.9l-.3 .9 .2 1"/>
<path d="M256.7 159.8l1.1 .7M256.7 159.8l-.2 2.5 1.1 .6M257.8 142.6l1 .2M257.9 140.2l.1 1.3M258 141.5a1.12 1.12 0 0 0 .8 1.3M258 141.5l-.2 1.1M258.3 158l-.8 .6-.8 1.2M258.5 157.8l-1.8 2M258.5 157.8l1.1 .6M258.5 157.8l1.7 .2 1.1 .7M258.8 157.8l.7 .1M258.8 159.5l-1 1"/>
<path d="M258.8 159.5a3.7 3.7 0 0 0-1 2.3M259.6 158.4l-.8 1.1M259.6 158.4l1 .2M260.6 141.9a2.27 2.27 0 0 1-1.8 .9M260.6 141.9l-1.1 1-.7-.1M260.6 158.6a2.07 2.07 0 0 0-1.8 .9M260.6 158.6a1.19 1.19 0 0 1 .8 1.4M260.6 158.6l.7 .1M261.3 158.7l.1 1.3M261.4 160a3.7 3.7 0 0 1-1 2.2M261.4 160a3.2 3.2 0 0 1-1 2.2M324.8 143.3v.5l.6 .4 1.7 .6"/>
<path d="M327.1 144.4v.4M329.8 144.2a5.6 5.6 0 0 1-2.7 .6M329.8 143h-.3M329.8 142.9v1.3M330.2 142.7l-.4 1.5M116.5 162.8a3.8 3.8 0 0 0 .7 2.9M116.5 162.8l.3 .8M116.7 163.1l.1 .5M116.8 163.6a2.09 2.09 0 0 0 1.8 1M116.8 163.6l.4 .8M116.9 162.6l-.4 .2M117.2 165.7l1.4 .4h1.4"/>
<path d="M117.2 164.4v1.3M117.2 164.4l1.4 .2M117.7 161.9a1.21 1.21 0 0 0-1 1.3 1.21 1.21 0 0 0 1.3 1.1 3.4 3.4 0 0 0 3.6-.9 1.2 1.2 0 0 0-.9-1.5M117.7 162.7v.1a1.09 1.09 0 0 0 1.4 1.2l1.1-.2a.71 .71 0 0 0 .5-1.1M118.6 164.6l1.4 .2M120 164.8v1.3M121 164.3a4.1 4.1 0 0 1-2.4 .3M121 164.3l-1 .5M121 162l.2 .1 .2 .2M122 163.7l-.3-.6-.1 .5-.6 .7M122 163.7v1.2l-1 .8-1 .4M122 163.7l-1 .6"/>
<path d="M134.9 174.5v1.3l1.1 .6 1.2 .4M134.9 174.5l1.2 .5M135.1 173.7a1.29 1.29 0 0 0 1 1.3M135.1 173.8l-.2 .7M135.6 172.8l-.3 .1v.3M136.1 172.5a1.18 1.18 0 0 0-1 1.2 1.18 1.18 0 0 0 1 1.1 3.2 3.2 0 0 0 4-.9 1.28 1.28 0 0 0-1-1.4M136.1 167.4v6.2a1.76 1.76 0 0 0 3 0v-6.2M136.1 173.3v.1a1.26 1.26 0 0 0 1.7 1.2l.4-.1a.84 .84 0 0 0 .9-1.2M136.1 175l1.1 .5M136.6 166.7a1.65 1.65 0 0 1 2.2 .3 .86 .86 0 0 1-1.1 .8l-.9-.2a.52 .52 0 0 1-.4-.4 .52 .52 0 0 1 .2-.5zM136.7 166.6a.77 .77 0 0 0-.6 .9 .77 .77 0 0 0 .9 .7h.8a.98 .98 0 0 0 1.2-1.2l-.5-.4M137.2 175.5v1.3"/>
<path d="M139.9 173l.4 .2M139.9 176.1a5.6 5.6 0 0 1-2.7 .7M139.9 174.9l-2.7 .6M139.9 174.9v1.2M140.1 173.7a1.73 1.73 0 0 1-1.8 1.6h-1.4l-.8-.3M140.3 173.2v1.3l-.4 1.6M140.3 173.2l-.4 1.7M146.3 166.8a4.1 4.1 0 0 0 .6 2.6l.2 .2M146.3 166.8l.8 1.6M146.6 167a1.66 1.66 0 0 0 1.8 1.6M146.8 166.5l-.5 .3M147.1 169.6l1.3 .5h1.5"/>
<path d="M147.1 168.4v1.2M147.1 168.4l1.3 .2M147.6 165.9a1.21 1.21 0 0 0-1 1.3 1.21 1.21 0 0 0 1.2 1.1 3.4 3.4 0 0 0 3.7-.9 1.2 1.2 0 0 0-.9-1.5M147.6 160.7v6.3a1.77 1.77 0 0 0 3-.1v-6.2M147.6 166.7a.72 .72 0 0 0 .6 1.1 2.05 2.05 0 0 0 2.5-.6l-.1-.5M148 160.2a1.6 1.6 0 0 1 2.3 .2 1.4 1.4 0 0 1-2.2 .5 .49 .49 0 0 1-.1-.7zM148.4 168.6l1.5 .2M149.9 168.8v1.3M150.9 168.3a4.1 4.1 0 0 1-2.5 .3M150.9 168.3l-1 .5M150.9 166h.2l.1 .3M151.9 167.7l-.3-.7-.1 .6-.6 .7"/>
<path d="M151.9 167.7v1.2a4.3 4.3 0 0 1-2 1.2M151.9 167.7l-1 .6M157.9 161.3v1.2l1.2 .7 1.1 .3M157.9 161.3l2.3 .9M158.1 160.4a1.94 1.94 0 0 0 2.2 1.6 2.58 2.58 0 0 0 2.8-1.2M158.1 160.5l-.2 .8M159.1 160.1a.73 .73 0 0 0 .6 1.1 2.12 2.12 0 0 0 2.5-.7l-.1-.4M160.2 162.2v1.3M162.9 162.9a5.6 5.6 0 0 1-2.7 .6M162.9 161.6l-2.7 .6M162.9 161.6v1.3M163.1 160.8l-.2 .8"/>
<path d="M163.1 160.4v.4M235.1 165.8a1.91 1.91 0 0 0-1.1 1.9M239 170.1l-.2 .9 .1 1M239 170.1l1.1 .6M239 170.1l-.1 2.4 1.1 .6M240 173.1l.9 .3M240.1 170.7l.1 1.3M240.2 172a1.13 1.13 0 0 0 .7 1.4M240.2 172l-.2 1.1M240.3 168.4l-4.5-2.6a1.68 1.68 0 0 0-1.8 1.8l.1 .5 .2 .2 4.5 2.7M240.6 168.2l-.8 .6-.8 1.2M240.8 168l-1.8 2.1"/>
<path d="M240.8 168l1.1 .6M240.8 168l1.7 .2 1.1 .7M241.1 168l.7 .1M241.2 169.7l-1.1 1M241.2 169.7a3.7 3.7 0 0 0-1 2.3M241.9 168.6l-.7 1.1M241.9 168.6l1 .2M242.7 172.4a2.07 2.07 0 0 1-1.8 1M242.7 172.4l-1 1h-.8M242.9 168.8a2.15 2.15 0 0 0-1.7 .9M242.9 168.8a1.12 1.12 0 0 1 .8 1.4M242.9 168.8l.7 .1"/>
<path d="M243.6 168.9l.1 1.3M243.7 170.2a3.7 3.7 0 0 1-1 2.2M243.7 170.2a3 3 0 0 1-1 2.2M257.6 162.9l1 .3M257.8 160.5v1.3M257.8 161.8a1.19 1.19 0 0 0 .8 1.4M257.8 161.8l-.2 1.1M260.4 162.2a2.07 2.07 0 0 1-1.8 1M260.4 162.2l-1.1 1h-.7"/>
</g>
<g font-size="5.3">
<text x="33.5" y="8.9">8</text>
<text x="83.5" y="8.9">7</text>
<text x="133.5" y="8.9">6</text>
<text x="183.5" y="8.9">5</text>
<text x="233.5" y="8.9">4</text>
<text x="283.5" y="8.9">3</text>
<text x="333.5" y="8.9">2</text>
<text x="383.5" y="8.9">1</text>
<text x="6.2" y="30.7">F</text>
<text x="411.2" y="30.7">F</text>
<text x="6.1" y="74.9">E</text>
<text x="411.1" y="74.9">E</text>
<text x="5.5" y="124.9">D</text>
<text x="410.5" y="124.9">D</text>
<text x="5.3" y="174.9">C</text>
<text x="410.3" y="174.9">C</text>
<text x="6" y="224.9">B</text>
<text x="411" y="224.9">B</text>
<text x="5.5" y="269.2">A</text>
<text x="410.5" y="269.2">A</text>
<text x="33.5" y="290.9">8</text>
<text x="83.5" y="290.9">7</text>
<text x="133.5" y="290.9">6</text>
<text x="183.5" y="290.9">5</text>
<text x="233.5" y="290.9">4</text>
<text x="283.5" y="290.9">3</text>
<text x="333.5" y="290.9">2</text>
<text x="383.5" y="290.9">1</text>
</g>
<g font-size="4.7">
<text x="16.5" y="39.3">5</text>
<text x="269.7" y="100.2">1</text>
<text x="16.4" y="110.7">2</text>
<text x="16.5" y="130.3">4</text>
<text x="269.7" y="130.5">3</text>
<text x="349.1" y="245.3">Universitetet i Agder</text>
</g>
<g font-size="4.2">
<text x="231.1" y="27.8">ISO 2768-1 (c), ISO 2768-2 (K) &amp; ISO 13920 BF</text>
<text x="350.3" y="256.3">cylinder_mount</text>
<text x="341.2" y="276.8">010300_cylinder_mount</text>
</g>
<text font-size="3.9" x="400.9" y="275.5">A3</text>
<g font-size="3.5">
<text x="233.2" y="188.9">ITEM</text>
<text x="246.8" y="188.9">QTY.</text>
<text x="267.5" y="188.9">PART NUMBER</text>
<text x="329.1" y="188.9">DESCRIPTION</text>
<text x="380.1" y="188.9">UNIT WEIGHT [kg]</text>
<text x="236" y="197.4">1</text>
<text x="249.7" y="197.4">2</text>
<text x="257.8" y="195.7">010301_cylinder_mount_f</text>
<text x="331.6" y="197.4">12x80x140</text>
<text x="392.1" y="197.4">1.0</text>
<text x="257.8" y="199.2">ront</text>
<text x="257.8" y="203.5">010302_cylinder_mount_</text>
<text x="236" y="205.3">2</text>
<text x="249.7" y="205.3">1</text>
<text x="257.8" y="207">pin</text>
<text x="330.7" y="205.3">Daxl 25x64</text>
<text x="392.1" y="205.3">0.2</text>
<text x="236" y="213.1">3</text>
<text x="249.7" y="213.1">2</text>
<text x="257.8" y="211.3">010303_cylinder_mount_</text>
<text x="257.8" y="214.9">pincover</text>
<text x="333.6" y="213.1">5x75x75</text>
<text x="392.1" y="213.1">0.2</text>
<text x="236" y="220.9">4</text>
<text x="249.7" y="220.9">1</text>
<text x="257.8" y="219.2">010304_cylinder_mount_</text>
<text x="332.6" y="220.9">10x64x80</text>
<text x="392.1" y="220.9">0.4</text>
<text x="257.8" y="222.7">bottom</text>
<text x="236" y="229.1">5</text>
<text x="248.7" y="229.1">16</text>
<text x="257.8" y="229.1">ISO 4017 - M6 x 16-N</text>
</g>
<g font-size="2.8">
<text x="230.3" y="13.1">This document and all information and data herein or herewith are confedencial and propriertary property of&lt;COMPANY NAME&gt;</text>
<text x="230.3" y="16.9">and are not to be used, reproduced or disclosed in whole or in part by anyone without the written permission of&lt;COMPANY NAME&gt;</text>
<text x="231.1" y="22.8">Tolerances exept where noted:</text>
</g>
<g font-size="2.1">
<text x="286.4" y="251.9">FINISH:</text>
<text x="286.5" y="256">REPLACES:</text>
<text x="286.5" y="260.4">REPLACED BY:</text>
</g>
<g font-size="2">
<text x="231.6" y="234">All measurements are in mm U.N.O.</text>
<text x="285.6" y="234">Projection:</text>
<text x="231.6" y="236.5">Deburr &amp; remove all sharp edges.</text>
<text x="342.6" y="236">DO NOT SCALE DRAWING</text>
<text x="383.3" y="236.2">REVISION:</text>
<text x="244.3" y="252">NAME</text>
<text x="260" y="251.9">SIGNATURE</text>
<text x="277.2" y="251.9">DATE</text>
<text x="330.1" y="251.9">TITLE:</text>
<text x="230.6" y="256.1">DRAWN</text>
<text x="245.3" y="256.1">JHA</text>
<text x="275.6" y="255.9">09/30/21</text>
<text x="230.9" y="260.3">CHK'D</text>
<text x="230.4" y="264.4">APPV'D</text>
<text x="231.1" y="268.8">Q.A</text>
<text x="285.6" y="272.5">Spesification:</text>
<text x="330" y="272.5">DWG NO.</text>
<text x="285.6" y="285.5">WEIGHT: 3.0KG</text>
<text x="330.1" y="285.6">SCALE:1:10</text>
<text x="374.5" y="285.6">SHEET 2 OF 6</text>
</g>
</svg>
